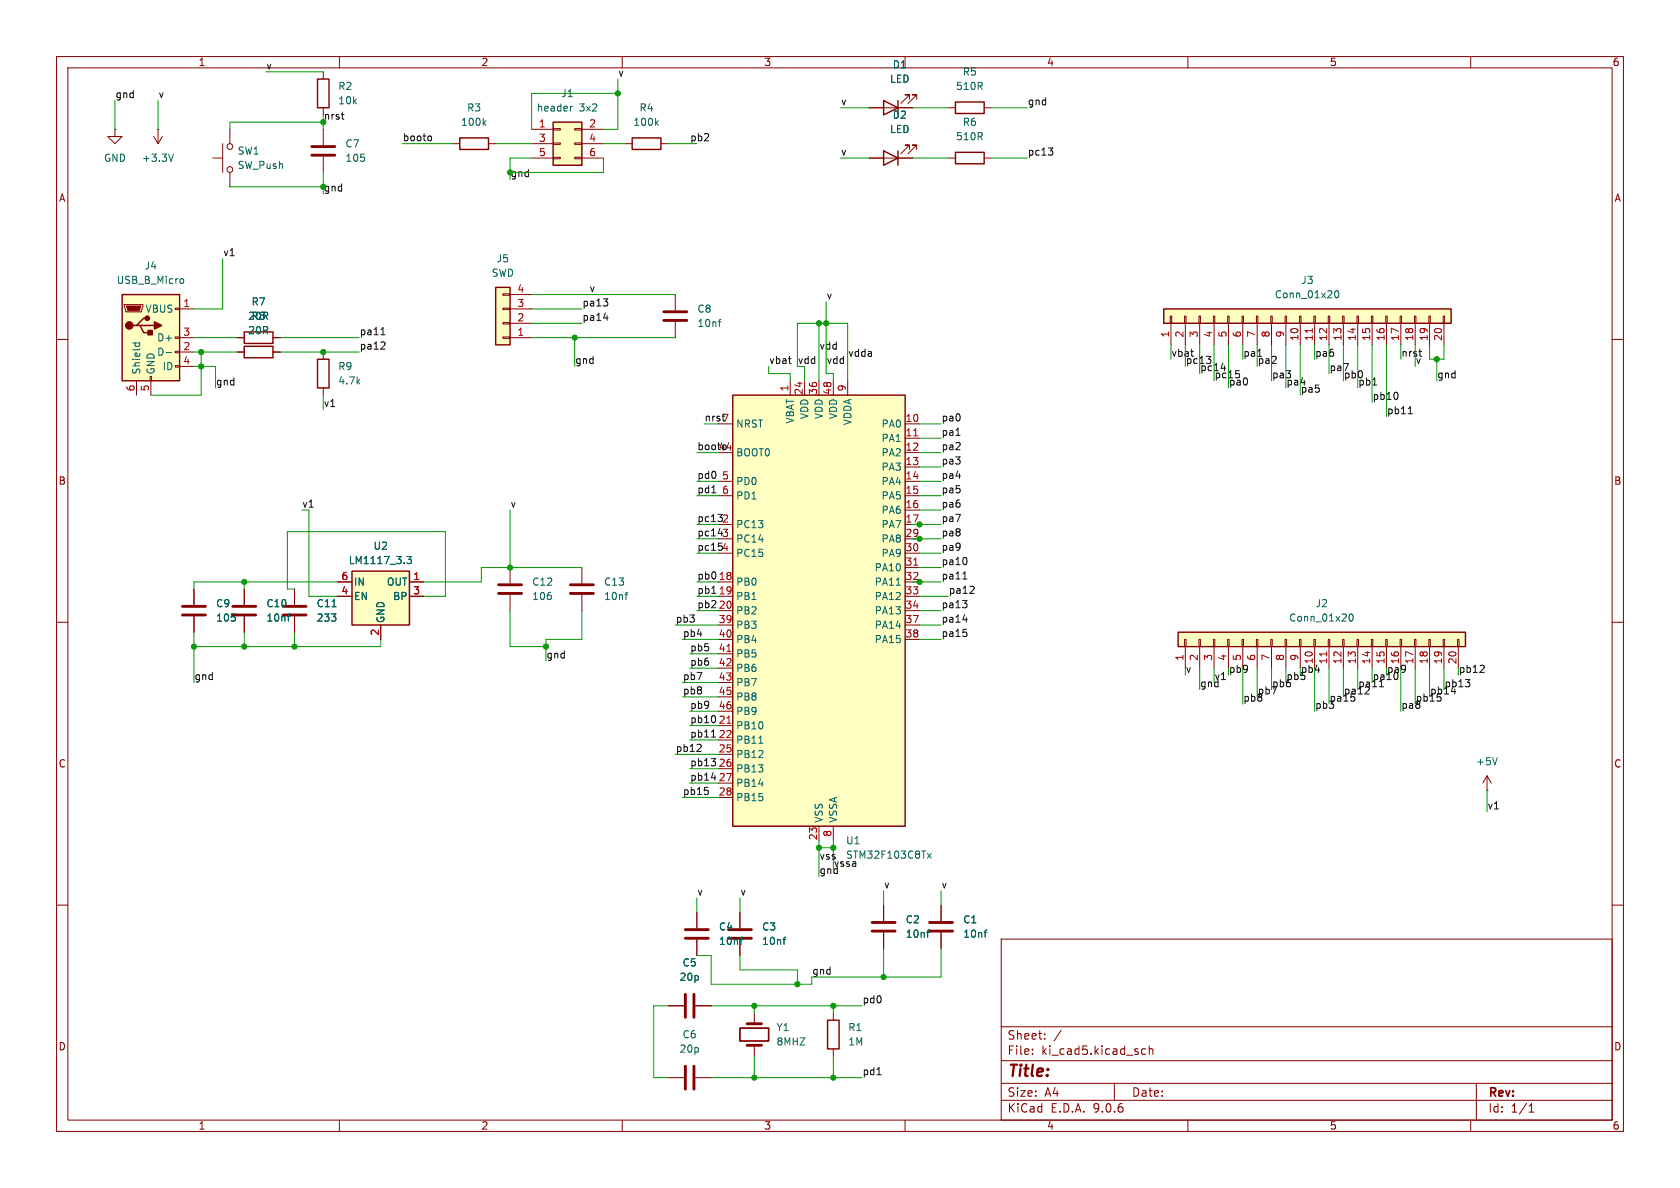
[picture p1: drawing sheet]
<svg xmlns="http://www.w3.org/2000/svg" width="297mm" height="210mm" viewBox="0 0 297 210" stroke-linecap="round" stroke-linejoin="round" font-family="sans-serif">
<g fill="none" stroke="#840000" stroke-width=".18">
<path d="M10 10h277v190h-277zM12 12h273v186h-273zM60 10v2M110 10v2M153.7 19.1h7.6M160 10v2M160.8 17.5v-.7h-.8h.8l-1.5 1.5M162.1 17.5v-.7h-.8h.8l-1.6 1.5M167.6 19.1h1.3M174 19.1h1.3M210 10v2M260 10v2"/>
<path d="M167.6 27.9h1.3M174 27.9h1.3M10 60h2M285 60h2M10 110h2M285 110h2M10 160h2M133.3 179.1v1.9M177 166h108v32h-108zM285 160h2M60 198v2M110 198v2"/>
<path d="M118.1 190.5h2.8M122.9 190.5h2.8M133.3 184.8v1.9M160 198v2M177 194.5h108M177 191.5h108M177 187.5h108M177 181.5h108M182.5 186.3v.1M182.5 185.5v.1M184.7 183.6v.1M184.7 182.8v.1"/>
<path d="M187.6 182.1l-1.3 2M197 191.5v3M202.5 185.5l-.4-.1-.3 .3v.4l.2 .2h.5M203.2 185.5l.2-.1 .3 .1 .1 .9M203.2 184.9v1.5M210 198v2M260 198v2M261 191.5v6.5M270.3 196.6h.9M270.3 195.5l.4-.4v1.5"/>
</g>
<path d="M121.2 188.5v4M122.7 188.5v4M132.1 184.8h2.5M132.1 181h2.5" fill="none" stroke="#840000" stroke-width=".51"/>
<path d="M156.2 17.8l2.5 1.3-2.5 1.2zM158.7 17.8v2.5M168.9 18h5.1v2.1h-5.1zM168.9 26.9h5.1v2.1h-5.1z" fill="none" stroke="#840000" stroke-width=".25"/>
<path d="M130.8 181.7h5.1v2.3h-5.1z" fill="none" stroke="#840000" stroke-width=".3"/>
<path d="M129.5 69.9h30.5v76.2h-30.5z" fill="#ffffc2"/>
<path d="M129.5 69.9h30.5v76.2h-30.5z" fill="none" stroke="#840000" stroke-width=".25"/>
<g fill="none" stroke="#840000" stroke-width=".18">
<path d="M127 74.9h2.5M139.7 67.3v2.6M142.2 67.3v2.6M144.8 67.3v2.6M147.3 67.3v2.6M149.9 67.3v2.6M160 74.9h2.6M160 77.5h2.6M127 80h2.5M127 85.1h2.5M127 87.6h2.5M127 92.7h2.5"/>
<path d="M127 95.3h2.5M127 97.8h2.5M160 80h2.6M160 85.1h2.6M160 87.6h2.6M160 92.7h2.6M160 95.3h2.6M160 97.8h2.6M160 82.6h2.6M160 90.2h2.6M127 102.9h2.5M127 105.4h2.5"/>
<path d="M127 108h2.5M127 110.5h2.5M127 113h2.5M127 115.6h2.5M127 118.1h2.5M160 102.9h2.6M160 105.4h2.6M160 108h2.6M160 110.5h2.6M160 113h2.6M160 100.3h2.6M127 120.7h2.5"/>
<path d="M127 123.2h2.5M127 125.7h2.5M127 128.3h2.5M127 130.8h2.5M127 133.4h2.5M127 135.9h2.5M127 138.4h2.5M127 141h2.5M144.8 146.1v2.5M147.3 146.1v2.5M118.1 177.8h2.8M122.9 177.8h2.8"/>
<path d="M123.2 161.3v2.8M123.2 166.1v2.8M130.8 161.3v2.8M130.8 166.1v2.8M156.2 160v2.8M156.2 164.8v2.8M166.4 160v2.8M166.4 164.8v2.8"/>
</g>
<path d="M161.5 77.1h.8M161.5 99.9h.8M128.5 115.2h.7M128.5 127.9h.7" fill="none" stroke="#a90000" stroke-width=".18"/>
<path d="M158.4 103.4h.8M134.1 131.4h.8M164 150.9l.6 .8M164.6 150.9l-.6 .8M130.8 166.1h.5M131.3 165.7h-.3M138.4 166.1h.5M138.9 165.7h-.2M163.8 164.8h.5M164.3 164.4l-.2 .1M174 164.8h.5M174.5 164.4l-.3 .1" fill="none" stroke="#006464" stroke-width=".18"/>
<path d="M121.2 164.3h4M121.2 165.9h4M121.2 175.8v4M122.7 175.8v4M128.8 164.3h4M128.8 165.9h4M154.2 163.1h4M154.2 164.6h4M164.3 163.1h4.1M164.3 164.6h4.1" fill="none" stroke="#840000" stroke-width=".51"/>
<path d="M205.7 54.6h50.8v2.6h-50.8z" fill="#ffffc2"/>
<path d="M205.7 54.6h50.8v2.6h-50.8z" fill="none" stroke="#840000" stroke-width=".25"/>
<g fill="none" stroke="#840000" stroke-width=".18">
<path d="M206.9 55.9h.2v1.3h-.2zM207 57.2v3.8M209.4 55.9h.3v1.3h-.3zM209.5 57.2v3.8M212 55.9h.2v1.3h-.2zM212.1 57.2v3.8M214.5 55.9h.3v1.3h-.3zM214.6 57.2v3.8M217 55.9h.3v1.3h-.3zM217.2 57.2v3.8M219.6 55.9h.2v1.3h-.2zM219.7 57.2v3.8"/>
<path d="M222.1 55.9h.3v1.3h-.3zM222.2 57.2v3.8M224.7 55.9h.2v1.3h-.2zM224.8 57.2v3.8M227.2 55.9h.3v1.3h-.3zM227.3 57.2v3.8M229.7 55.9h.3v1.3h-.3zM229.9 57.2v3.8M232.3 55.9h.2v1.3h-.2zM232.4 57.2v3.8M234.8 55.9h.3v1.3h-.3zM234.9 57.2v3.8"/>
<path d="M237.4 55.9h.2v1.3h-.2zM237.5 57.2v3.8M239.9 55.9h.3v1.3h-.3zM240 57.2v3.8M242.4 55.9h.3v1.3h-.3zM242.6 57.2v3.8M245 55.9h.2v1.3h-.2zM245.1 57.2v3.8M247.5 55.9h.3v1.3h-.3zM247.6 57.2v3.8M250.1 55.9h.2v1.3h-.2zM250.2 57.2v3.8"/>
<path d="M252.6 55.9h.3v1.3h-.3zM252.7 57.2v3.8M255.1 55.9h.3v1.3h-.3zM255.3 57.2v3.8"/>
</g>
<path d="M232 58.1v.7" fill="none" stroke="#a90000" stroke-width=".18"/>
<path d="M236.1 51.5l.1-.1a.68 .68 0 0 1 .5 .6 .68 .68 0 0 1-.5 .6l-.1-.1-.2-.3z" fill="none" stroke="#006464" stroke-width=".18"/>
<path d="M208.3 111.8h50.8v2.5h-50.8z" fill="#ffffc2"/>
<path d="M156.2 26.7l2.5 1.2-2.5 1.3zM158.7 26.7v2.5M208.3 111.8h50.8v2.5h-50.8zM146.3 180.3h2v5.1h-2z" fill="none" stroke="#840000" stroke-width=".25"/>
<g fill="none" stroke="#840000" stroke-width=".18">
<path d="M153.7 27.9h7.6M160.8 26.4v-.7h-.8h.8l-1.5 1.5M162.1 26.4v-.7h-.8h.8l-1.6 1.5M34.3 104.1v2.8M34.3 109v2.8M90.2 100.3v2.8M90.2 105.2v2.8M102.9 100.3v2.8M102.9 105.2v2.8M209.4 113h.3v1.3h-.3zM209.5 114.3v3.8M212 113h.2v1.3h-.2z"/>
<path d="M212.1 114.3v3.8M214.5 113h.3v1.3h-.3zM214.6 114.3v3.8M217 113h.3v1.3h-.3zM217.2 114.3v3.8M219.6 113h.2v1.3h-.2zM219.7 114.3v3.8M222.1 113h.3v1.3h-.3zM222.2 114.3v3.8M224.7 113h.2v1.3h-.2zM224.8 114.3v3.8M227.2 113h.3v1.3h-.3z"/>
<path d="M227.3 114.3v3.8M229.7 113h.3v1.3h-.3zM229.9 114.3v3.8M232.3 113h.2v1.3h-.2zM232.4 114.3v3.8M234.8 113h.3v1.3h-.3zM234.9 114.3v3.8M237.4 113h.2v1.3h-.2zM237.5 114.3v3.8M239.9 113h.3v1.3h-.3zM240 114.3v3.8M242.4 113h.3v1.3h-.3z"/>
<path d="M242.6 114.3v3.8M245 113h.2v1.3h-.2zM245.1 114.3v3.8M247.5 113h.3v1.3h-.3zM247.6 114.3v3.8M250.1 113h.2v1.3h-.2zM250.2 114.3v3.8M252.6 113h.3v1.3h-.3zM252.7 114.3v3.8M255.1 113h.3v1.3h-.3zM255.3 114.3v3.8M257.7 113h.2v1.3h-.2z"/>
<path d="M257.8 114.3v3.8M262.9 139.7h.1M262.9 137.2l-.8 1.2M262.9 137.2l.8 1.2M262.9 137.2v2.5M147.3 179.1v1.2M147.3 185.4v1.3"/>
</g>
<path d="M234.5 115.2v.8" fill="none" stroke="#a90000" stroke-width=".18"/>
<path d="M110.5 105.1h.5M111 104.7l-.3 .1M238.6 108.7l.2-.2a.68 .68 0 0 1 .4 .7 .68 .68 0 0 1-.4 .6l-.2-.1-.1-.4zM264.7 133.9l-.4 1.3" fill="none" stroke="#006464" stroke-width=".18"/>
<path d="M32.3 107.2h4M32.3 108.7h4M88.1 103.4h4.1M88.1 104.9h4.1M100.8 103.4h4.1M100.8 104.9h4.1" fill="none" stroke="#840000" stroke-width=".51"/>
<path d="M62.2 101h10.2v9.5h-10.2z" fill="#ffffc2"/>
<path d="M62.2 101h10.2v9.5h-10.2z" fill="none" stroke="#840000" stroke-width=".25"/>
<path d="M43.2 104.1v2.8M43.2 109v2.8M52.1 104.1v2.8M52.1 109v2.8M59.7 102.9h2.5M59.7 105.4h2.5M67.3 110.5v2.5M72.4 102.9h2.5M72.4 105.4h2.5" fill="none" stroke="#840000" stroke-width=".18"/>
<path d="M71.9 98.4h.8l-.4 .5 .4 .1v.5l-.2 .1-.6-.1M50.8 109h.5M51.3 108.5l-.3 .1M58.7 107.3h.7" fill="none" stroke="#006464" stroke-width=".18"/>
<path d="M41.1 107.2h4.1M41.1 108.7h4.1M50 107.2h4.1M50 108.7h4.1" fill="none" stroke="#840000" stroke-width=".51"/>
<path d="M97.8 21.6h5.1v7.6h-5.1z" fill="#ffffc2"/>
<path d="M97.8 21.6h5.1v7.6h-5.1z" fill="none" stroke="#840000" stroke-width=".25"/>
<path d="M94 22.9h3.8M94 25.4h3.8M94 27.9h3.8M97.8 22.7h1.3v.3h-1.3zM97.8 25.3h1.3v.2h-1.3zM97.8 27.8h1.3v.3h-1.3zM101.6 22.7h1.3v.3h-1.3zM101.6 25.3h1.3v.2h-1.3zM101.6 27.8h1.3v.3h-1.3zM102.9 22.9h3.8M102.9 25.4h3.8M102.9 27.9h3.8" fill="none" stroke="#840000" stroke-width=".18"/>
<path d="M101.2 18.8l-.3 .1" fill="none" stroke="#006464" stroke-width=".18"/>
<path d="M87.6 50.8h2.6v10.2h-2.6z" fill="#ffffc2"/>
<path d="M111.8 24.4h5v2h-5zM43.2 58.7h5.1v2h-5.1zM87.6 50.8h2.6v10.2h-2.6zM43.2 61.2h5.1v2h-5.1z" fill="none" stroke="#840000" stroke-width=".25"/>
<g fill="none" stroke="#840000" stroke-width=".18">
<path d="M57.1 22.9v2.8M57.1 27.7v2.8M110.5 25.4h1.3M116.8 25.4h1.3M41.9 59.7h1.3M48.3 59.7h1.2M88.9 59.6h1.3v.2h-1.3zM88.9 57h1.3v.3h-1.3zM88.9 54.5h1.3v.2h-1.3zM88.9 51.9h1.3v.3h-1.3zM90.2 59.7h3.8M90.2 57.2h3.8"/>
<path d="M90.2 54.6h3.8M90.2 52.1h3.8M119.4 52.1v2.8M119.4 56.9v2.8M41.9 62.2h1.3M48.3 62.2h1.2"/>
</g>
<path d="M55.1 25.9h4.1M55.1 27.4h4.1M117.3 55.1h4.1M117.3 56.6h4.1" fill="none" stroke="#840000" stroke-width=".51"/>
<path d="M116 21.7l.4 .5M116.4 21.3l-.5 .5M127 56.9h.5M127.5 56.5h-.3" fill="none" stroke="#006464" stroke-width=".18"/>
<path d="M21.6 52.1h10.1v15.2h-10.1z" fill="#ffffc2"/>
<path d="M56.1 14h2.1v5.1h-2.1zM81.3 24.4h5.1v2h-5.1zM21.6 52.1h10.1v15.2h-10.1zM24.1 57.5h.7l.6 1.3h1.3M24.8 57.5h2.5M26 56.3h-.6l-1.3 1.2h-.6M56.1 63.5h2.1v5.1h-2.1z" fill="none" stroke="#840000" stroke-width=".25"/>
<g fill="none" stroke="#840000" stroke-width=".18">
<path d="M57.1 12.7v1.3M57.1 19.1v1.2M153.7 19.1h2.5M158.7 19.1h2.6M20.3 22.9v1.2h1.3l-1.3 1.3-1.3-1.3h1.3M20.3 22.9h.1M27.2 24.1l.7 1.3M27.9 22.9h.1M27.9 22.9v2.5M28.7 24.1l-.8 1.3M37.6 27.9h1.8M39.4 25.4v5.1"/>
<path d="M40.6 22.9v2.5M40.6 30.5v2.5M80 25.4h1.3M86.4 25.4h1.2M153.7 27.9h2.5M158.7 27.9h2.6M22 53.8h3.3v.3l-.3 1h-2.8zM31 54.5h.7v.2h-.7zM31 59.6h.7v.2h-.7zM31.7 54.6h2.6M31.7 59.7h2.6M41.9 59.7h1.3"/>
<path d="M48.3 59.7h1.2M24.1 67.3v2.6M26.5 66.5h.3v.8h-.3zM26.7 67.3v2.6M31 62.1h.7v.3h-.7zM31 64.6h.7v.3h-.7zM31.7 62.2h2.6M31.7 64.8h2.6M41.9 62.2h1.3M48.3 62.2h1.2M57.1 62.2v1.3M57.1 68.6v1.3"/>
<path d="M34.3 104.1v2.8M34.3 109v2.8M43.2 104.1v2.8M43.2 109v2.8M52.1 104.1v2.8M52.1 109v2.8M59.7 102.9h2.5M59.7 105.4h2.5M67.3 110.5v2.5M72.4 102.9h2.5M72.4 105.4h2.5M118.1 177.8h2.8"/>
<path d="M122.9 177.8h2.8M123.2 161.3v2.8M123.2 166.1v2.8M130.8 161.3v2.8M130.8 166.1v2.8M156.2 160v2.8M156.2 164.8v2.8M166.4 160v2.8M166.4 164.8v2.8"/>
<circle cx="40.6" cy="25.9" r=".51"/>
<circle cx="40.6" cy="30" r=".51"/>
</g>
<path d="M22.4 54.1h2.5l-.3 .8h-2z" fill="#840000" stroke="#840000" stroke-width=".18"/>
<g fill="#840000" stroke="#840000" stroke-width=".25">
<path d="M26.2 58.4h.7v.8h-.7z"/>
<path d="M27.3 56.9l1.3 .6-1.3 .7z"/>
<circle cx="22.9" cy="57.5" r=".63"/>
<circle cx="26" cy="56.3" r=".38"/>
</g>
<g fill="none" stroke="#006464" stroke-width=".18">
<path d="M30.7 27.2l-.5 1.3M85.5 21.7l.4 .5M85.9 21.3l-.5 .5M32.1 49.3h.3l.1 .2-.1 .5-.3 .1M23.4 60.6h1.3M23.9 60.6v.4M24.6 60.6l.1 .4M29.4 62.3h.9M71.9 98.4h.8l-.4 .5 .4 .1v.5l-.2 .1-.6-.1M50.8 109h.5M51.3 108.5l-.3 .1M58.7 107.3h.7"/>
<path d="M130.8 166.1h.5M131.3 165.7h-.3M138.4 166.1h.5M138.9 165.7h-.2M163.8 164.8h.5M164.3 164.4l-.2 .1M174 164.8h.5M174.5 164.4l-.3 .1"/>
</g>
<g fill="none" stroke="#0f0f0f" stroke-width=".18">
<path d="M60.3 20.2h.5M60.6 21l.2 .1M76.1 24l.2 .3v.3l-.2 .3M185.3 26.2h.8l-.4 .4M185.9 26.6l.2 .3v.3l-.2 .2M67.3 59.2h.8M67.6 58.1l.1-.2v1.3M106.7 52.8h.7l-.4 .5M106.7 56.2h.8M107.3 53.4l.1 .2-.1 .4M68 60.5l.1 .2-.1 .3-.7 .7h.8M139.4 63.4h.5"/>
<path d="M139.7 64.3h.2M169 77h.7M210.5 62.1h.5M213.3 63h.8l-.5 .5M213.8 63.5l.3 .2v.3M218.5 65.5h.6M218.9 66l.2 .3v.3M242.7 68.1h.7M247 69.5l.1 .3-.1 .7M249 73.1h.7M249.2 72.1l.1-.2v1.2M250.8 62.1h.5"/>
<path d="M125.8 87.1h.8M126.9 90.9h.8M127 94.3h.8M170.8 98.7l.1 .3-.1 .7M125.8 104.9h.8M170.2 106.2h.7l-.4 .5M170.2 109.6h.8M170.2 102.4h.7M170.3 111.2h.6M170.5 101.3l.1-.2v1.3M170.8 106.7l.1 .2-.1 .5M170.8 111.8l.1 .2-.1 .5"/>
<path d="M172.1 103.7l.1 .2v.3l-.8 .7h.8M247.1 119.9l-.1 .1M262.3 117.7l.1 .1-.1 .3-.7 .8h.8M123.8 131.6l.2 .2-.1 .3-.7 .7h.8M124.6 139.2h.6M125.1 139.7l.1 .2-.1 .5M125.7 134.1h.8l-.4 .5M125.8 130.3h.7M125.8 137.5h.8M126 129.2l.1-.2v1.3M126.4 134.7h.1M126.4 126.6v.1"/>
<path d="M126.4 135.3h.1M126.4 127.5v.1M239.5 123.7l-.1 .2M242 122l-.7 .7h.8M243.9 121.4h.7M244.2 120.1v1.3M254.8 123.7l-.2 .2M259.1 120.1h.7l-.4 .5M259.7 120.7l.1 .2-.1 .4M155 190h.8"/>
</g>
<g fill="none" stroke="#009600" stroke-width=".18">
<path d="M20.3 17.8v5.1M27.9 17.8v5.1M47 12.7h10.1M109.2 16.5h-15.2v6.4M109.2 14v8.9h-2.5M148.6 19.1h5.1M161.3 19.1h6.3M175.3 19.1h6.3M40.6 22.9v-1.3h16.5v1.3M57.1 30.5v2.5h-16.5M71.1 25.4h8.9M87.6 25.4h6.4"/>
<path d="M94 27.9h-3.8v2.6h16.5v-2.6M106.7 25.4h3.8M118.1 25.4h5.1M148.6 27.9h5.1M161.3 27.9h6.3M175.3 27.9h6.3M34.3 59.7h7.6M39.4 45.7v8.9h-5.1M49.5 59.7h14M94 59.7h25.4M94 52.1h25.4M94 54.6h8.9"/>
<path d="M94 57.2h8.9M101.6 59.7v5.1M144.8 57.2v10.1M146 53.3v12.7h1.3v1.3M34.3 64.8h3.8v3.8M34.3 62.2h7.6M35.6 62.2v7.7h-8.9M49.5 62.2h14M57.1 69.9v2.5M135.9 64.8v1.2h3.8v1.3M141 64.8v-7.6h8.9v10.1M142.2 64.8v2.5"/>
<path d="M162.6 74.9h3.8M162.6 77.5h3.8M207 61v2.5M209.5 61v3.8M212.1 61v5M214.6 61v6.3M217.2 61v7.6M219.7 61v2.5M222.2 61v3.8M224.8 61v6.3M227.3 61v7.6M229.9 61v8.9"/>
<path d="M232.4 61v2.5M234.9 61v5M237.5 61v6.3M240 61v7.6M242.6 61v10.1M245.1 61v12.7M247.6 61v2.5M250.2 61v3.8M252.7 61v2.5h2.6v-2.5M254 63.5v3.8M54.6 90.2v15.2h5.1M90.2 90.2v10.1"/>
<path d="M123.2 97.8h3.8M123.2 95.3h3.8M123.2 92.7h3.8M123.2 87.6h3.8M123.2 85.1h3.8M123.2 80h3.8M161.3 95.3h5.1M161.3 92.7h5.1M162.6 97.8h3.8M162.6 90.2h3.8M162.6 87.6h3.8M162.6 85.1h3.8"/>
<path d="M162.6 80h3.8M162.6 82.6h3.8M34.3 111.8v8.9M43.2 102.9v1.2M43.2 111.8v2.5M52.1 104.1h-1.3v-10.1h27.9v11.4h-3.8M52.1 111.8v2.5M59.7 102.9h-25.4v1.2M67.3 113v1.3h-33M90.2 108v6.3h6.3M102.9 100.3h-17.8v2.6h-10.2M102.9 108v5h-6.4v3.8"/>
<path d="M119.4 110.5h7.6M120.6 113h6.4M121.9 118.1h5.1M121.9 115.6h5.1M123.2 102.9h3.8M123.2 105.4h3.8M123.2 108h3.8M161.3 102.9h5.1M162.6 105.4h5M162.6 108h3.8M162.6 110.5h3.8M162.6 113h3.8"/>
<path d="M162.6 100.3h3.8M212.1 118.1v3.8M214.6 118.1v2.6M219.7 118.1v6.4M222.2 118.1v5.1M224.8 118.1v3.8M227.3 118.1v2.6M232.4 118.1v7.6M234.9 118.1v6.4M237.5 118.1v5.1M240 118.1v3.8M242.6 118.1v2.6"/>
<path d="M247.6 118.1v7.6M250.2 118.1v6.4M252.7 118.1v5.1M255.3 118.1v3.8M119.4 133.4h7.6M120.6 123.2h6.4M120.6 120.7h6.4M121.9 128.3h5.1M121.9 125.7h5.1M121.9 130.8h5.1M121.9 135.9h5.1M121.9 138.4h5.1"/>
<path d="M262.9 139.7v3.8M120.6 141h6.4M123.2 158.8v2.5M130.8 158.8v2.5M144.8 148.6v6.3M144.8 149.9h2.5M147.3 148.6v5.1M156.2 157.5v2.5M166.4 157.5v2.5M118.1 177.8h-2.5v12.7h2.5M125.7 177.8h26.7M130.8 168.9v2.6h10.2v2.5"/>
<path d="M133.3 177.8v1.3M147.3 177.8v1.3M156.2 167.6v5.1M166.4 167.6v5.1h-22.9v1.3h-17.8v-5.1h-2.5M125.7 190.5h26.7M133.3 186.7v3.8M147.3 186.7v3.8"/>
</g>
<g fill="#009600" stroke="#009600" stroke-width=".18">
<circle cx="133.3" cy="190.5" r=".46"/>
<circle cx="147.3" cy="190.5" r=".46"/>
<circle cx="133.3" cy="177.8" r=".46"/>
<circle cx="147.3" cy="177.8" r=".46"/>
<circle cx="144.8" cy="149.9" r=".46"/>
<circle cx="141" cy="174" r=".46"/>
<circle cx="156.2" cy="172.7" r=".46"/>
<circle cx="147.3" cy="149.9" r=".46"/>
<circle cx="162.6" cy="102.9" r=".46"/>
<circle cx="162.6" cy="95.3" r=".46"/>
<circle cx="162.6" cy="92.7" r=".46"/>
<circle cx="254" cy="63.5" r=".46"/>
<circle cx="90.2" cy="100.3" r=".46"/>
<circle cx="96.5" cy="114.3" r=".46"/>
<circle cx="43.2" cy="102.9" r=".46"/>
<circle cx="52.1" cy="114.3" r=".46"/>
<circle cx="34.3" cy="114.3" r=".46"/>
<circle cx="43.2" cy="114.3" r=".46"/>
<circle cx="101.6" cy="59.7" r=".46"/>
<circle cx="109.2" cy="16.5" r=".46"/>
<circle cx="146" cy="57.2" r=".46"/>
<circle cx="144.8" cy="57.2" r=".46"/>
<circle cx="35.6" cy="64.8" r=".46"/>
<circle cx="35.6" cy="62.2" r=".46"/>
<circle cx="57.1" cy="62.2" r=".46"/>
<circle cx="57.1" cy="21.6" r=".46"/>
</g>
<text font-size="2.8" fill="#840000" x="178" y="190.9">Title:</text>
<g font-size="2.1" fill="#840000">
<text x="178" y="184">Sheet:</text>
<text x="178" y="186.7">File:</text>
<text x="184.1" y="186.7">ki_cad5.kicad_sch</text>
<text x="178" y="196.9">KiCad</text>
<text x="178" y="194.1">Size:</text>
<text x="184.7" y="194.1">A4</text>
<text x="185.7" y="196.9">E.D.A.</text>
<text x="193.3" y="196.9">9.0.6</text>
<text x="200" y="194.1">Date:</text>
<text x="263" y="194.3">Rev:</text>
<text x="263" y="196.9">Id:</text>
<text x="267.1" y="196.9">1/1</text>
</g>
<g font-size="1.8" fill="#840000">
<text x="35" y="11.9">1</text>
<text x="85" y="11.9">2</text>
<text x="135" y="11.9">3</text>
<text x="185" y="11.9">4</text>
<text x="235" y="11.9">5</text>
<text x="285" y="11.9">6</text>
<text x="10.3" y="35.9">A</text>
<text x="285.3" y="35.9">A</text>
<text x="10.3" y="85.9">B</text>
<text x="285.3" y="85.9">B</text>
<text x="10.3" y="135.9">C</text>
<text x="285.3" y="135.9">C</text>
<text x="10.3" y="185.9">D</text>
<text x="285.3" y="185.9">D</text>
<text x="35" y="199.9">1</text>
<text x="85" y="199.9">2</text>
<text x="135" y="199.9">3</text>
<text x="185" y="199.9">4</text>
<text x="235" y="199.9">5</text>
<text x="285" y="199.9">6</text>
</g>
<g font-size="1.8" fill="#0f0f0f">
<text x="20.3" y="17.4">gnd</text>
<text x="27.9" y="17.4">v</text>
<text x="47" y="12.4">v</text>
<text x="109.2" y="13.6">v</text>
<text x="148.6" y="18.7">v</text>
<text x="181.6" y="18.7">gnd</text>
<text x="71.1" y="25.1">booto</text>
<text x="121.9" y="25.1">pb2</text>
<text x="148.6" y="27.6">v</text>
<text x="181.6" y="27.6">pc13</text>
<text x="39.4" y="45.4">v1</text>
<text x="104.1" y="51.7">v</text>
<text x="146" y="53">v</text>
<text x="63.5" y="59.3">pa11</text>
<text x="102.9" y="54.3">pa13</text>
<text x="102.9" y="56.8">pa14</text>
<text x="63.5" y="61.9">pa12</text>
<text x="101.6" y="64.4">gnd</text>
<text x="135.9" y="64.4">vbat</text>
<text x="144.8" y="61.9">vdd</text>
<text x="146" y="64.4">vdd</text>
<text x="149.9" y="63.2">vdda</text>
<text x="207" y="63.2">vbat</text>
<text x="209.5" y="64.4">pc13</text>
<text x="212.1" y="65.7">pc14</text>
<text x="219.7" y="63.2">pa1</text>
<text x="222.2" y="64.4">pa2</text>
<text x="232.4" y="63.2">pa6</text>
<text x="234.9" y="65.7">pa7</text>
<text x="247.6" y="63.2">nrst</text>
<text x="250.2" y="64.4">v</text>
<text x="38.1" y="68.2">gnd</text>
<text x="214.6" y="67">pc15</text>
<text x="217.2" y="68.2">pa0</text>
<text x="224.8" y="67">pa3</text>
<text x="227.3" y="68.2">pa4</text>
<text x="229.9" y="69.5">pa5</text>
<text x="237.5" y="67">pb0</text>
<text x="240" y="68.2">pb1</text>
<text x="242.6" y="70.8">pb10</text>
<text x="254" y="67">gnd</text>
<text x="57.1" y="72">v1</text>
<text x="166.4" y="77.1">pa1</text>
<text x="166.4" y="74.6">pa0</text>
<text x="245.1" y="73.3">pb11</text>
<text x="123.2" y="79.7">booto44</text>
<text x="166.4" y="79.7">pa2</text>
<text x="166.4" y="82.2">pa3</text>
<text x="90.2" y="89.8">v</text>
<text x="123.2" y="87.3">pd1</text>
<text x="123.2" y="84.7">pd0</text>
<text x="166.4" y="89.8">pa6</text>
<text x="166.4" y="87.3">pa5</text>
<text x="166.4" y="84.7">pa4</text>
<text x="123.2" y="92.4">pc13</text>
<text x="123.2" y="94.9">pc14</text>
<text x="127.6" y="92.5">2</text>
<text x="127.6" y="95">3</text>
<text x="166.4" y="94.9">pa8</text>
<text x="166.4" y="92.4">pa7</text>
<text x="123.2" y="97.4">pc15</text>
<text x="127.6" y="97.5">4</text>
<text x="166.4" y="97.4">pa9</text>
<text x="166.4" y="100">pa10</text>
<text x="123.2" y="107.6">pb2</text>
<text x="123.2" y="105.1">pb1</text>
<text x="123.2" y="102.5">pb0</text>
<text x="127" y="102.6">18</text>
<text x="127" y="107.7">20</text>
<text x="166.4" y="107.6">pa13</text>
<text x="166.4" y="102.5">pa11</text>
<text x="167.6" y="105.1">pa12</text>
<text x="119.4" y="110.1">pb3</text>
<text x="120.6" y="112.7">pb4</text>
<text x="166.4" y="110.1">pa14</text>
<text x="166.4" y="112.7">pa15</text>
<text x="96.5" y="116.5">gnd</text>
<text x="121.9" y="117.8">pb6</text>
<text x="121.9" y="115.2">pb5</text>
<text x="247.4" y="117.5" transform="rotate(-90 247.4 117.5)">16</text>
<text x="249.9" y="117.5" transform="rotate(-90 249.9 117.5)">17</text>
<text x="34.3" y="120.3">gnd</text>
<text x="120.6" y="122.8">pb8</text>
<text x="120.6" y="120.3">pb7</text>
<text x="121.9" y="125.4">pb9</text>
<text x="212.1" y="121.6">gnd</text>
<text x="214.6" y="120.3">v1</text>
<text x="219.7" y="124.1">pb8</text>
<text x="222.2" y="122.8">pb7</text>
<text x="224.8" y="121.6">pb6</text>
<text x="227.3" y="120.3">pb5</text>
<text x="232.4" y="125.4">pb3</text>
<text x="234.9" y="124.1">pa15</text>
<text x="237.5" y="122.8">pa12</text>
<text x="240" y="121.6">pa11</text>
<text x="242.6" y="120.3">pa10</text>
<text x="247.6" y="125.4">pa8</text>
<text x="250.2" y="124.1">pb15</text>
<text x="252.7" y="122.8">pb14</text>
<text x="255.3" y="121.6">pb13</text>
<text x="121.9" y="130.5">pb11</text>
<text x="121.9" y="127.9">pb10</text>
<text x="127" y="128">21</text>
<text x="119.4" y="133">pb12</text>
<text x="121.9" y="135.5">pb13</text>
<text x="127" y="135.6">26</text>
<text x="120.6" y="140.6">pb15</text>
<text x="121.9" y="138.1">pb14</text>
<text x="262.9" y="143.2">v1</text>
<text x="144.8" y="152.1">vss</text>
<text x="144.8" y="154.6">gnd</text>
<text x="147.3" y="153.3">vssa</text>
<text x="123.2" y="158.4">v</text>
<text x="130.8" y="158.4">v</text>
<text x="156.2" y="157.1">v</text>
<text x="166.4" y="157.1">v</text>
<text x="143.5" y="172.4">gnd</text>
<text x="152.4" y="177.5">pd0</text>
<text x="152.4" y="190.2">pd1</text>
</g>
<g font-size="1.8" fill="#006464">
<text x="59.7" y="16.1">R2</text>
<text x="99.1" y="17.4">J1</text>
<text x="157.2" y="14.8">LED</text>
<text x="157.7" y="12.3">D1</text>
<text x="168.9" y="16.1">510R</text>
<text x="170.1" y="13.6">R5</text>
<text x="59.7" y="18.6">10k</text>
<text x="81.4" y="22.5">100k</text>
<text x="82.5" y="19.9">R3</text>
<text x="94.8" y="19.9">header</text>
<text x="102.4" y="19.9">3x2</text>
<text x="111.9" y="22.5">100k</text>
<text x="113" y="19.9">R4</text>
<text x="157.2" y="23.7">LED</text>
<text x="157.7" y="21.2">D2</text>
<text x="170.1" y="22.5">R6</text>
<text x="18.3" y="28.8">GND</text>
<text x="25" y="28.8">+3.3V</text>
<text x="41.9" y="27.5">SW1</text>
<text x="61" y="26.3">C7</text>
<text x="61" y="28.8">105</text>
<text x="168.9" y="25">510R</text>
<text x="41.9" y="30.1">SW_Push</text>
<text x="25.5" y="47.9">J4</text>
<text x="87.7" y="46.6">J5</text>
<text x="20.5" y="50.4">USB_B_Micro</text>
<text x="86.8" y="49.1">SWD</text>
<text x="225.3" y="52.9">Conn_01x20</text>
<text x="229.9" y="50.4">J3</text>
<text x="25.6" y="55.5">VBUS</text>
<text x="43.8" y="59.3">20R</text>
<text x="43.8" y="56.7">20R</text>
<text x="44.4" y="56.7">R8</text>
<text x="44.4" y="54.2">R7</text>
<text x="123.2" y="55.5">C8</text>
<text x="123.2" y="58">10nf</text>
<text x="27.7" y="60.6">D+</text>
<text x="27.7" y="63.1">D-</text>
<text x="28.7" y="65.6">ID</text>
<text x="59.7" y="65.6">R9</text>
<text x="25" y="66.3" transform="rotate(-90 25 66.3)">Shield</text>
<text x="27.5" y="66.3" transform="rotate(-90 27.5 66.3)">GND</text>
<text x="59.7" y="68.2">4.7k</text>
<text x="130" y="75.8">NRST</text>
<text x="140.6" y="75" transform="rotate(-90 140.6 75)">VBAT</text>
<text x="143.1" y="74.2" transform="rotate(-90 143.1 74.2)">VDD</text>
<text x="145.6" y="74.2" transform="rotate(-90 145.6 74.2)">VDD</text>
<text x="148.2" y="74.2" transform="rotate(-90 148.2 74.2)">VDD</text>
<text x="150.7" y="75.3" transform="rotate(-90 150.7 75.3)">VDDA</text>
<text x="155.7" y="75.8">PA0</text>
<text x="130" y="80.9">BOOT0</text>
<text x="155.7" y="78.3">PA1</text>
<text x="155.7" y="80.9">PA2</text>
<text x="155.7" y="83.4">PA3</text>
<text x="130" y="86">PD0</text>
<text x="130" y="88.5">PD1</text>
<text x="155.7" y="86">PA4</text>
<text x="155.7" y="88.5">PA5</text>
<text x="130" y="93.6">PC13</text>
<text x="155.7" y="91">PA6</text>
<text x="155.7" y="93.6">PA7</text>
<text x="61.6" y="99.9">LM1117_3.3</text>
<text x="65.9" y="97.4">U2</text>
<text x="130" y="96.1">PC14</text>
<text x="130" y="98.7">PC15</text>
<text x="154.5" y="101.2">PA10</text>
<text x="155.7" y="96.1">PA8</text>
<text x="155.7" y="98.7">PA9</text>
<text x="38.1" y="107.5">C9</text>
<text x="47" y="107.5">C10</text>
<text x="55.9" y="107.5">C11</text>
<text x="62.5" y="103.7">IN</text>
<text x="62.5" y="106.3">EN</text>
<text x="68.3" y="103.7">OUT</text>
<text x="69.4" y="106.3">BP</text>
<text x="94" y="106.3">106</text>
<text x="94" y="103.7">C12</text>
<text x="106.7" y="106.3">10nf</text>
<text x="106.7" y="103.7">C13</text>
<text x="130" y="103.7">PB0</text>
<text x="130" y="106.3">PB1</text>
<text x="154.5" y="103.7">PA11</text>
<text x="154.5" y="106.3">PA12</text>
<text x="232.5" y="107.5">J2</text>
<text x="38.1" y="110.1">105</text>
<text x="47" y="110.1">10nf</text>
<text x="55.9" y="110.1">233</text>
<text x="68.2" y="110.2" transform="rotate(-90 68.2 110.2)">GND</text>
<text x="130" y="108.8">PB2</text>
<text x="130" y="111.4">PB3</text>
<text x="130" y="113.9">PB4</text>
<text x="154.5" y="108.8">PA13</text>
<text x="154.5" y="111.4">PA14</text>
<text x="154.5" y="113.9">PA15</text>
<text x="227.8" y="110.1">Conn_01x20</text>
<text x="130" y="116.4">PB5</text>
<text x="130" y="119">PB6</text>
<text x="130" y="121.5">PB7</text>
<text x="130" y="124.1">PB8</text>
<text x="130" y="126.6">PB9</text>
<text x="130" y="129.1">PB10</text>
<text x="130" y="131.7">PB11</text>
<text x="130" y="134.2">PB12</text>
<text x="130" y="136.8">PB13</text>
<text x="260.9" y="135.5">+5V</text>
<text x="130" y="139.3">PB14</text>
<text x="130" y="141.8">PB15</text>
<text x="145.6" y="145.5" transform="rotate(-90 145.6 145.5)">VSS</text>
<text x="148.2" y="145.5" transform="rotate(-90 148.2 145.5)">VSSA</text>
<text x="149.5" y="149.5">U1</text>
<text x="149.5" y="152">STM32F103C8Tx</text>
<text x="127" y="164.7">C4</text>
<text x="127" y="167.2">10nf</text>
<text x="134.6" y="164.7">C3</text>
<text x="134.6" y="167.2">10nf</text>
<text x="160" y="163.4">C2</text>
<text x="160" y="166">10nf</text>
<text x="170.2" y="163.4">C1</text>
<text x="170.2" y="166">10nf</text>
<text x="120" y="173.6">20p</text>
<text x="120.6" y="171">C5</text>
<text x="120.6" y="183.7">C6</text>
<text x="137.2" y="182.5">Y1</text>
<text x="137.2" y="185">8MHZ</text>
<text x="149.9" y="182.5">R1</text>
<text x="149.9" y="185">1M</text>
<text x="120" y="186.3">20p</text>
</g>
<g font-size="1.8" fill="#009600">
<text x="57.1" y="21.2">nrst</text>
<text x="57.1" y="33.9">gnd</text>
<text x="90.2" y="31.4">gnd</text>
<text x="141" y="64.4">vdd</text>
<text x="124.5" y="74.6">nrst7</text>
<text x="53.3" y="89.8">v1</text>
<text x="209.5" y="119">v</text>
<text x="217.2" y="119">pb9</text>
<text x="229.9" y="119">pb4</text>
<text x="245.1" y="119">pa9</text>
<text x="257.8" y="119">pb12</text>
</g>
<g font-size="1.8" fill="#a90000">
<text x="95.2" y="22.6">1</text>
<text x="104.1" y="22.6">2</text>
<text x="95.2" y="25.1">3</text>
<text x="95.2" y="27.7">5</text>
<text x="104.1" y="25.1">4</text>
<text x="104.1" y="27.7">6</text>
<text x="91.4" y="51.8">4</text>
<text x="32.3" y="54.4">1</text>
<text x="32.3" y="59.4">3</text>
<text x="91.4" y="59.4">1</text>
<text x="91.4" y="56.9">2</text>
<text x="91.4" y="54.4">3</text>
<text x="206.8" y="59.8" transform="rotate(-90 206.8 59.8)">1</text>
<text x="209.3" y="59.8" transform="rotate(-90 209.3 59.8)">2</text>
<text x="211.8" y="59.8" transform="rotate(-90 211.8 59.8)">3</text>
<text x="214.4" y="59.8" transform="rotate(-90 214.4 59.8)">4</text>
<text x="216.9" y="59.8" transform="rotate(-90 216.9 59.8)">5</text>
<text x="219.5" y="59.8" transform="rotate(-90 219.5 59.8)">6</text>
<text x="222" y="59.8" transform="rotate(-90 222 59.8)">7</text>
<text x="224.5" y="59.8" transform="rotate(-90 224.5 59.8)">8</text>
<text x="227.1" y="59.8" transform="rotate(-90 227.1 59.8)">9</text>
<text x="32.3" y="62">2</text>
<text x="32.3" y="64.5">4</text>
<text x="229.6" y="60.4" transform="rotate(-90 229.6 60.4)">10</text>
<text x="232.2" y="60.4" transform="rotate(-90 232.2 60.4)">11</text>
<text x="234.7" y="60.4" transform="rotate(-90 234.7 60.4)">12</text>
<text x="237.2" y="60.4" transform="rotate(-90 237.2 60.4)">13</text>
<text x="239.8" y="60.4" transform="rotate(-90 239.8 60.4)">14</text>
<text x="242.3" y="60.4" transform="rotate(-90 242.3 60.4)">15</text>
<text x="244.9" y="60.4" transform="rotate(-90 244.9 60.4)">16</text>
<text x="247.4" y="60.4" transform="rotate(-90 247.4 60.4)">17</text>
<text x="249.9" y="60.4" transform="rotate(-90 249.9 60.4)">18</text>
<text x="252.5" y="60.4" transform="rotate(-90 252.5 60.4)">19</text>
<text x="255" y="60.4" transform="rotate(-90 255 60.4)">20</text>
<text x="23.9" y="69.3" transform="rotate(-90 23.9 69.3)">6</text>
<text x="26.4" y="69.3" transform="rotate(-90 26.4 69.3)">5</text>
<text x="139.4" y="69.3" transform="rotate(-90 139.4 69.3)">1</text>
<text x="142" y="69.9" transform="rotate(-90 142 69.9)">24</text>
<text x="144.5" y="69.9" transform="rotate(-90 144.5 69.9)">36</text>
<text x="147.1" y="69.9" transform="rotate(-90 147.1 69.9)">48</text>
<text x="149.6" y="69.3" transform="rotate(-90 149.6 69.3)">9</text>
<text x="160" y="74.7">10</text>
<text x="160" y="77.2">11</text>
<text x="160" y="79.8">12</text>
<text x="160" y="82.3">13</text>
<text x="127.6" y="84.8">5</text>
<text x="127.6" y="87.4">6</text>
<text x="160" y="84.8">14</text>
<text x="160" y="87.4">15</text>
<text x="160" y="89.9">16</text>
<text x="160" y="92.5">17</text>
<text x="160" y="95">29</text>
<text x="160" y="97.5">30</text>
<text x="160" y="100.1">31</text>
<text x="60.3" y="102.6">6</text>
<text x="60.3" y="105.2">4</text>
<text x="73" y="102.6">1</text>
<text x="73" y="105.2">3</text>
<text x="127" y="105.2">19</text>
<text x="160" y="102.6">32</text>
<text x="160" y="105.2">33</text>
<text x="160" y="107.7">34</text>
<text x="67.1" y="112.5" transform="rotate(-90 67.1 112.5)">2</text>
<text x="127" y="110.2">39</text>
<text x="127" y="112.8">40</text>
<text x="160" y="110.2">37</text>
<text x="160" y="112.8">38</text>
<text x="127" y="115.3">41</text>
<text x="127" y="117.9">42</text>
<text x="209.3" y="116.9" transform="rotate(-90 209.3 116.9)">1</text>
<text x="211.8" y="116.9" transform="rotate(-90 211.8 116.9)">2</text>
<text x="214.4" y="116.9" transform="rotate(-90 214.4 116.9)">3</text>
<text x="216.9" y="116.9" transform="rotate(-90 216.9 116.9)">4</text>
<text x="219.5" y="116.9" transform="rotate(-90 219.5 116.9)">5</text>
<text x="222" y="116.9" transform="rotate(-90 222 116.9)">6</text>
<text x="224.5" y="116.9" transform="rotate(-90 224.5 116.9)">7</text>
<text x="227.1" y="116.9" transform="rotate(-90 227.1 116.9)">8</text>
<text x="229.6" y="116.9" transform="rotate(-90 229.6 116.9)">9</text>
<text x="232.2" y="117.5" transform="rotate(-90 232.2 117.5)">10</text>
<text x="234.7" y="117.5" transform="rotate(-90 234.7 117.5)">11</text>
<text x="237.2" y="117.5" transform="rotate(-90 237.2 117.5)">12</text>
<text x="239.8" y="117.5" transform="rotate(-90 239.8 117.5)">13</text>
<text x="242.3" y="117.5" transform="rotate(-90 242.3 117.5)">14</text>
<text x="244.9" y="117.5" transform="rotate(-90 244.9 117.5)">15</text>
<text x="252.5" y="117.5" transform="rotate(-90 252.5 117.5)">18</text>
<text x="255" y="117.5" transform="rotate(-90 255 117.5)">19</text>
<text x="257.6" y="117.5" transform="rotate(-90 257.6 117.5)">20</text>
<text x="127" y="120.4">43</text>
<text x="127" y="122.9">45</text>
<text x="127" y="125.5">46</text>
<text x="127" y="130.6">22</text>
<text x="127" y="133.1">25</text>
<text x="127" y="138.2">27</text>
<text x="127" y="140.7">28</text>
<text x="144.5" y="148.6" transform="rotate(-90 144.5 148.6)">23</text>
<text x="147.1" y="148" transform="rotate(-90 147.1 148)">8</text>
</g>
</svg>
